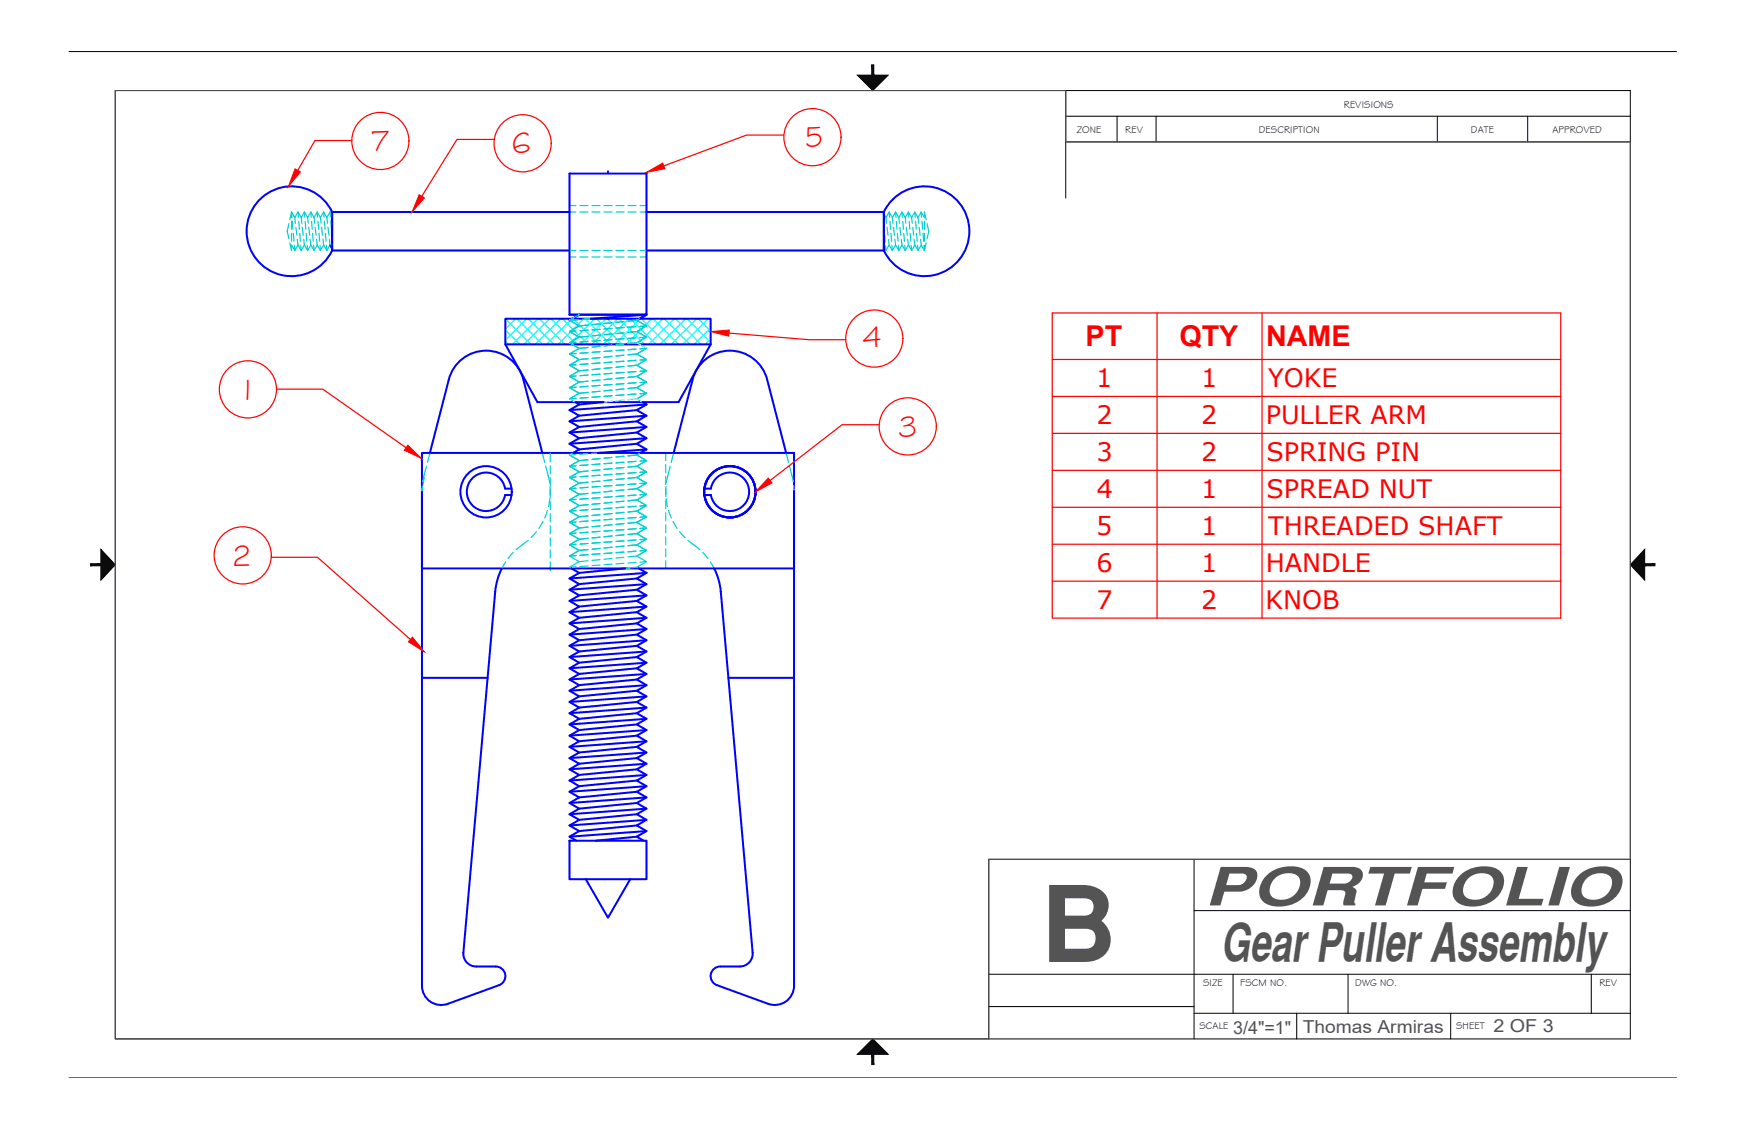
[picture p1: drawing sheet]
<svg xmlns="http://www.w3.org/2000/svg" width="432mm" height="279mm" viewBox="0 0 432 279" stroke-linecap="round" stroke-linejoin="round" font-family="sans-serif">
<!-- layer: OBJ -->
<g fill="none" stroke="#00f" stroke-width=".5">
<path d="M166.7 112.1l4.7-18.1a9.5 9.5 0 0 1 9.2-7.2 9.5 9.5 0 0 1 9.2 7.1l4.7 18.2M196.5 121.6v.1M104.4 140.7v-28.6h92.1v131.8a4.8 4.8 0 0 1-6.4 4.5l-12.7-4.6a2.38 2.38 0 0 1-1.5-2.6 2.38 2.38 0 0 1 2.3-2h4.9a3.2 3.2 0 0 0 3.1-3.5l-7.8-89.3a15.8 15.8 0 0 0-1.6-5.6M180.2 167.7h16.3"/>
<circle cx="180.6" cy="121.7" r="6.4"/>
</g>
<!-- layer: HID -->
<g fill="none" stroke="#00d1d1" stroke-width=".3">
<path d="M140.9 52.5h1.6M143.5 52.5h2M146.5 52.5h2M149.5 52.5h1.9M152.4 52.5h2M155.4 52.5h2M158.4 52.5h1.6M105 118.3l-.3 1.5M136.2 112.1v2.1M136.2 115.2v2M136.2 118.2v2M164.7 112.1v1.9"/>
<path d="M164.7 115v2M164.7 117.9v2M165.8 115.4l-.9 4M166.7 112.1l-.6 2.3M194.5 112.1l.6 2.3M195.4 115.4l.9 3.8M104.6 120.7l-.1 1.5M136.2 121.2v2M136.2 124.2v2M136.2 127.1v2M136.2 130.1v2M136.2 133.1v2"/>
<path d="M136.2 136.1v2M136.2 139.1v2.1M164.7 120.9v2M164.7 123.9v2M164.7 126.9v2M164.7 129.9v1.9M164.7 132.8v2M164.7 135.8v2M164.7 138.8v1.9M164.8 120.4v2M164.8 123.4l.4 2M165.4 126.3l.7 1.9"/>
<path d="M166.5 129.1l1.1 1.7M168.2 131.6l1.3 1.4M170.2 133.7l3 2.3M173.9 136.7l1.3 1.5M174.3 121.4v.6M175.8 139l1 1.8M196.4 120.2l.1 1.5"/>
</g>
<circle cx="150.5" cy="79.2" r=".15" fill="#00d1d1"/>
<!-- layer: OBJ -->
<path d="M125 85.2v-6.3h50.8v6.3M133 99.5h34.9M175.9 117.5a6.4 6.4 0 0 1 9.9 .6 6.4 6.4 0 0 1-2.9 9.5 6.4 6.4 0 0 1-8.6-5.1h1.6a4.8 4.8 0 0 0 7.3 3.2 4.8 4.8 0 0 0 0-7.9 4.8 4.8 0 0 0-7.3 3.1h-1.6a6.3 6.3 0 0 1 1.6-3.4z" fill="none" stroke="#00f" stroke-width=".5"/>
<!-- layer: HATCH -->
<g fill="none" stroke="#0ff" stroke-width=".3">
<path d="M125.1 78.9l6.3 6.3M127.6 78.9l-2.6 2.5M127.9 78.9l6.3 6.3M130.4 78.9l-5.4 5.3M130.7 78.9l6.3 6.3M133.2 78.9l-6.4 6.3M133.5 78.9l6.3 6.3M136 78.9l-6.4 6.3M136.3 78.9l6.4 6.3M138.8 78.9l-6.4 6.3M139.1 78.9l6.4 6.3M141.6 78.9l-6.4 6.3"/>
<path d="M141.9 78.9l6.4 6.3M144.4 78.9l-6.4 6.3M144.7 78.9l6.4 6.3M147.2 78.9l-6.3 6.3M147.5 78.9l6.4 6.3M150 78.9l-6.3 6.3M150.3 78.9l6.4 6.3M152.8 78.9l-6.3 6.3M153.1 78.9l6.4 6.3M155.6 78.9l-6.3 6.3M155.9 78.9l6.4 6.3M158.4 78.9l-6.3 6.3"/>
<path d="M158.8 78.9l6.3 6.3M161.2 78.9l-6.3 6.3M161.6 78.9l6.3 6.3M164 78.9l-6.3 6.3M164.4 78.9l6.3 6.3M166.8 78.9l-6.3 6.3M167.2 78.9l6.3 6.3M169.7 78.9l-6.4 6.3M170 78.9l5.8 5.8M172.5 78.9l-6.4 6.3M172.8 78.9l3 3M175.3 78.9l-6.4 6.3"/>
<path d="M175.6 78.9l.2 .2M125 84.5l.8 .7M125 81.7l3.6 3.5M175.8 81.1l-4.1 4.1M175.8 83.9l-1.3 1.3"/>
</g>
<!-- layer: OBJ -->
<circle cx="150.4" cy="78.9" r=".25" fill="#00f"/>
<g fill="none" stroke="#00f" stroke-width=".5">
<path d="M133 99.5l-8-14.3h50.8l-7.9 14.3M106.4 112.1l4.7-18.2a9.5 9.5 0 0 1 9.2-7.1 9.5 9.5 0 0 1 9.2 7.2l4.7 18.1M104.4 121.7v122.3M126.6 120.9h-1.6a4.8 4.8 0 0 0-7.3-3.2 4.8 4.8 0 0 0 0 8 4.8 4.8 0 0 0 7.3-3.2h1.6M104.4 140.7h92.1M124.1 140.8a15.9 15.9 0 0 0-1.6 5.6l-7.8 89.3M120.7 167.7l-16.3 .1M114.7 235.7a3.2 3.2 0 0 0 3.1 3.5h4.9M122.7 239.2a2.38 2.38 0 0 1 2.3 2 2.38 2.38 0 0 1-1.5 2.6l-12.7 4.6a4.8 4.8 0 0 1-6.4-4.4"/>
<circle cx="120.3" cy="121.7" r="6.4"/>
</g>
<!-- layer: HID -->
<g fill="none" stroke="#00d1d1" stroke-width=".3">
<path d="M105.5 115.4l-.9 3.8M106.4 112.1l-.6 2.3M134.2 112.1l.6 2.3M135.1 115.4l.9 4M104.5 120.2l-.1 1.5M125.1 139l-1 1.8M127 136.7l-1.3 1.5M130.7 133.7l-3 2.3M132.7 131.6l-1.3 1.4M134.4 129.1l-1.1 1.7M135.5 126.3l-.7 1.9M136.1 123.4l-.4 2"/>
<path d="M136.1 120.4v2"/>
</g>
<!-- layer: OBJ -->
<circle cx="150.4" cy="42.6" r=".25" fill="#00f"/>
<path d="M140.9 43h19.1v34.9h-19.1zM140.9 208.1h19.1v9.5h-19.1zM144.9 217.6l5.5 9.5 5.6-9.5" fill="none" stroke="#00f" stroke-width=".5"/>
<!-- layer: HID -->
<g fill="none" stroke="#00d1d1" stroke-width=".3">
<path d="M140.9 50.9h1.6M143.5 50.9h2M146.5 50.9h2M149.5 50.9h1.9M152.4 50.9h2M155.4 50.9h2M158.4 50.9h1.6M140.9 63.6h1.6M143.5 63.6h2M146.5 63.6h2M149.5 63.6h1.9M152.4 63.6h2"/>
<path d="M155.4 63.6h2M158.4 63.6h1.6"/>
</g>
<!-- layer: OBJ -->
<circle cx="140.9" cy="79.3" r=".25" fill="#00f"/>
<!-- layer: HID -->
<g fill="none" stroke="#00d1d1" stroke-width=".3">
<path d="M71.5 55.3l-.4 1.9 .4 1.9M72.1 52.5l.8 1.3 .8-1.3M72.1 52.5l-.4 1.9M72.1 52.5v1.3M72.1 54.8v1.9M72.1 57.7v2M72.1 52.5l.2 1.3M72.3 54.8l.2 1.9M72.6 57.7l.1 2M72.9 53.8l.2 1.5M73.2 56.2l.3 2M73.6 59.2l.1 1.4"/>
<path d="M73.7 52.5l.8 1.3 .8-1.3M73.7 52.5l.1 1.3M73.9 54.8l.2 1.9M74.2 57.7l.1 2M74.5 53.8l.2 1.5M74.8 56.2l.2 2M75.2 59.2l.1 1.4M75.3 52.5l.8 1.3 .8-1.3M75.3 52.5l.1 1.3M75.5 54.8l.2 1.9M75.8 57.7l.1 2M76.1 53.8l.2 1.5"/>
<path d="M76.4 56.2l.2 2M76.7 59.2l.2 1.4M76.9 52.5l.8 1.3 .8-1.3M76.9 52.5l.1 1.3M77.1 54.8l.2 1.9M77.3 57.7l.2 2M77.7 53.8l.2 1.5M78 56.2l.2 2M78.3 59.2l.2 1.4M78.5 52.5l.8 1.3 .8-1.3M78.5 52.5l.1 1.3M78.7 54.8l.2 1.9"/>
<path d="M78.9 57.7l.2 2M79.3 53.8l.2 1.5M79.6 56.2l.2 2M79.9 59.2l.2 1.4M80.1 52.5l.8 1.3 .8-1.3 .5 .9M80.1 52.5l.1 1.3M80.3 54.8l.1 1.9M80.5 57.7l.2 2M80.9 53.8l.1 1.5M81.2 56.2l.2 2M81.5 59.2l.2 1.4-.8 1.4-.8-1.4M81.7 52.5l.1 1.1"/>
<path d="M81.8 54.6l.2 2M82.1 57.5l.1 1.2M218.7 53l.5 .8 .8-1.3 .8 1.3M218.7 55.8l.1 1.1M218.9 57.9l.2 2M219.2 53.8l.2 1.5M219.5 56.2l.2 2M219.9 59.2l.1 1.4M220 52.5l.1 1.3M220.2 54.8l.2 1.9M220.5 57.7l.1 2M220.8 53.8l.8-1.3 .8 1.3"/>
<path d="M220.8 53.8l.2 1.5M221.1 56.2l.2 2M221.4 59.2l.2 1.4M221.6 52.5l.1 1.3M221.8 54.8l.2 1.9M222 57.7l.2 2M222.4 53.8l.8-1.3 .8 1.3M222.4 53.8l.2 1.5M222.7 56.2l.2 2M223 59.2l.2 1.4M223.2 52.5l.1 1.3M223.4 54.8l.2 1.9"/>
<path d="M223.6 57.7l.2 2M224 53.8l.8-1.3 .8 1.3M224 53.8l.2 1.5M224.3 56.2l.2 2M224.6 59.2l.2 1.4M224.8 52.5l.1 1.3M225 54.8l.1 1.9M225.2 57.7l.2 2M225.6 53.8l.8-1.3 .8 1.3M225.6 53.8l.1 1.5M225.9 56.2l.2 2M226.2 59.2l.2 1.4"/>
<path d="M226.4 52.5l.1 1.3M226.6 54.8l.1 1.9M226.8 57.7l.2 2M227.2 53.8l.8-1.3 .8 1.3M227.2 53.8l.1 1.5M227.4 56.2l.3 2M227.8 59.2l.2 1.4M228 52.5l.1 1.3M228.2 54.8l.1 1.9M228.4 57.7l.2 2M228.8 53.8v-1.3l.4 1.9M228.8 54.8v1.9"/>
<path d="M228.8 57.7v2M229.4 55.3l.4 1.9-.4 1.9M71.7 60.1l.4 1.9v-1.3M72.1 60.6l.8 1.4 .8-1.4M72.8 60.7l.1 1.3M73.7 60.6l.8 1.4 .8-1.4M74.4 60.7l.1 1.3M75.3 60.6l.8 1.4 .8-1.4M76 60.7l.1 1.3M76.9 60.6l.8 1.4 .8-1.4M77.6 60.7l.1 1.3M78.5 60.6l.8 1.4 .8-1.4"/>
<path d="M79.2 60.7l.1 1.3M80.8 60.7l.1 1.3M140.9 62h1.6M141.6 78.9l-.7 .4 2.4 1.4-2.4 1.3 2.4 1.4-2.4 1.4 2.4 1.4-2.4 1.4 2.4 1.4-2.4 1.4 2.4 1.4-2.4 1.4 2.4 1.3-2.4 1.4 2.4 1.4-2.4 1.4 1.4 .8M143.1 79.1l-2.2 .2M143.3 77.9l-2.4 1.4 2.4 1.4-2.4 1.3 2.4 1.4-2.4 1.4 2.4 1.4-2.4 1.4 2.4 1.4-2.4 1.4 2.4 1.4-2.4 1.4 2.4 1.3-2.4 1.4 2.4 1.4-2.4 1.4 1.6-.1M143.5 62h2M146.2 78.9l-2.1 .1M146.5 62h2M149.5 62h1.9M151.4 79.9l-1.9 .2M152.4 62h2"/>
<path d="M154.4 79.6l-2 .2M155.4 62h2M157.6 79.3l2.4 1.4-2.4 1.3 2.4 1.4-2.4 1.4 2.4 1.4-2.4 1.4 2.4 1.4-2.4 1.4 2.4 1.4-2.4 1.4 2.4 1.3-2.4 1.4 2.4 1.4-2.4 1.4 1.4 .8M157.6 79.3l2.4 1.4-2.4 1.3 2.4 1.4-2.4 1.4-2.2 .2M157.6 79.3l-2.2 .2M158.2 78.9l-.6 .4M158.4 62h1.6M218.7 61.1l.5 .9 .8-1.4 .8 1.4M219.1 60.9l.1 1.1M220.7 60.7l.1 1.3M220.8 62l.8-1.4 .8 1.4M222.3 60.7l.1 1.3"/>
<path d="M222.4 62l.8-1.4 .8 1.4M223.9 60.7l.1 1.3M224 62l.8-1.4 .8 1.4M225.5 60.7l.1 1.3M225.6 62l.8-1.4 .8 1.4M227.1 60.7l.1 1.3M227.2 62l.8-1.4 .8 1.4M228.6 60.7l.2 1.3M228.8 60.7v1.3M229.2 60.1l-.4 1.9M142.5 81.9l-1.6 .1M142.5 84.7l-1.6 .1"/>
<path d="M142.5 90.3l-1.6 .1M142.5 93l-1.6 .2M142.5 87.5l-1.6 .1M142.5 95.8l-1.6 .1M145.5 81.7l-2 .2M145.5 84.5l-2 .1M145.5 90l-2 .2M145.5 92.8l-2 .2M145.5 87.3l-2 .1M145.5 98.4l-2 .1M145.5 95.6l-2 .1M145.5 80.4l-2.2 .3"/>
<path d="M145.5 83.2l-2.2 .2M145.5 86l-2.2 .2M145.5 88.8l-2.2 .2M145.5 91.6l-2.2 .2M145.5 94.3l-2.2 .2M145.5 97.1l-2.2 .2M148.5 81.5l-2 .1M148.5 84.3l-2 .1M148.5 89.8l-2 .2M148.5 92.6l-2 .2M148.5 87.1l-2 .1M148.5 98.2l-2 .1"/>
<path d="M148.5 95.4l-2 .1M148.5 80.2l-2 .1M148.5 82.9l-2 .2M148.5 85.7l-2 .2M148.5 88.5l-2 .2M148.5 91.3l-2 .2M148.5 94l-2 .2M148.5 96.8l-2 .2M151.4 81.3l-1.9 .1M151.4 82.6l-1.9 .2M151.4 84.1l-1.9 .1M151.4 85.4l-1.9 .2"/>
<path d="M151.4 88.2l-1.9 .2M151.4 89.6l-1.9 .2M151.4 91l-1.9 .2M151.4 92.4l-1.9 .1M151.4 86.8l-1.9 .2M151.4 93.8l-1.9 .1M151.4 96.5l-1.9 .2M151.4 97.9l-1.9 .2M151.4 95.2l-1.9 .1M151.5 99.3l-2.2 .2M154.4 82.4l-2 .1M154.4 85.1l-2 .2"/>
<path d="M154.4 87.9l-2 .2M154.4 90.7l-2 .2M154.4 93.5l-2 .2M154.4 96.2l-2 .2M154.4 81.1l-2 .1M154.4 83.8l-2 .2M154.4 89.4l-2 .1M154.4 92.2l-2 .1M154.4 86.6l-2 .2M154.4 97.7l-2 .2M154.4 95l-2 .1M154.4 99l-1.9 .2"/>
<path d="M157.4 80.8l-2 .2M157.4 83.6l-2 .2M157.4 89.2l-2 .1M157.4 92l-2 .1M157.4 86.4l-2 .1M157.4 97.5l-2 .2M157.4 94.7l-2 .2M157.6 82l-2.2 .3M157.6 87.6l-2.2 .2M157.6 90.4l-2.2 .2M157.6 93.2l-2.2 .2M157.6 95.9l-2.2 .2"/>
<path d="M158.4 86.3l1.6-.1-2.4 1.4 2.4 1.4-2.4 1.4 2.4 1.4-2.4 1.4 2.4 1.3-2.4 1.4 2.4 1.4-2.4 1.4-2.2 .2M160 80.7l-1.6 .1M160 83.4l-1.6 .2M160 89l-1.6 .1M160 91.8l-1.6 .1M160 97.3l-1.6 .1M160 94.5l-1.6 .2M141.8 112.1l-.9 .5 2.4 1.4-2.4 1.4 2.4 1.4-2.4 1.4 2.4 1.4-2.4 1.3 2.4 1.4-2.4 1.4 2.4 1.4-2.4 1.4 2.4 1.4-2.4 1.4 2.4 1.4-2.4 1.4 2.4 1.3-2.4 1.4 2.4 1.4-2.4 1.4 2.4 1.4-2.4 1.4 .5 .3M142.5 112.5l-1.6 .1 2.4 1.4-2.4 1.4 2.4 1.4-2.4 1.4 2.4 1.4-2.4 1.3 2.4 1.4-2.4 1.4 2.4 1.4-2.4 1.4 2.4 1.4-2.4 1.4 2.4 1.4-2.4 1.4 2.4 1.3-2.4 1.4 2.4 1.4-2.4 1.4 1.6-.1M142.5 115.3l-1.6 .1M142.5 118l-1.6 .2M145.4 112.3l-2 .1"/>
<path d="M145.5 115l-2 .2M145.5 117.8l-2 .2M145.5 113.8l-2.2 .2M145.5 116.6l-2.2 .2M145.5 119.3l-2.2 .3M147.9 112.1l-1.5 .1M148.5 114.8l-2 .2M148.5 117.6l-2 .2M148.5 113.5l-2 .2M148.5 116.3l-2 .2M148.5 119.1l-2 .1M151.4 113.2l-1.9 .2"/>
<path d="M151.4 114.6l-1.9 .2M151.4 116l-1.9 .2M151.4 117.4l-1.9 .1M151.4 118.8l-1.9 .2M154.4 112.9l-2 .2M154.4 115.7l-2 .2M154.4 118.5l-2 .2M154.4 114.4l-2 .1M154.4 117.2l-2 .1M154.4 120l-2 .1M155.4 112.8l2.2-.2 2.4 1.4-2.4 1.4 2.4 1.4-2.4 1.4 2.4 1.4-2.4 1.3 2.4 1.4-2.4 1.4 2.4 1.4-2.4 1.4 2.4 1.4-2.4 1.4 2.4 1.4-2.4 1.4 2.4 1.3-2.4 1.4 2.4 1.4-2.4 1.4-2.2 .2M157.4 114.2l-2 .1"/>
<path d="M157.4 117l-2 .1M157.4 119.7l-2 .2M157.6 115.4l-2.2 .2M157.6 118.2l-2.2 .2M158.5 112.1l-.9 .5 2.4 1.4-2.4 1.4 2.4 1.4-2.4 1.4 2.4 1.4-2.4 1.3 2.4 1.4-2.4 1.4 2.4 1.4-2.4 1.4 2.4 1.4-2.4 1.4 2.4 1.4-2.4 1.4 2.4 1.3-2.4 1.4 2.4 1.4-2.4 1.4 2.4 1.4-2.4 1.4 .5 .3M160 114l-1.6 .1M160 116.8l-1.6 .1M160 119.6l-1.6 .1M142.5 123.6l-1.6 .1M142.5 126.4l-1.6 .1M142.5 120.8l-1.6 .1M142.5 131.9l-1.6 .2"/>
<path d="M142.5 134.7l-1.6 .1M142.5 129.2l-1.6 .1M145.5 123.4l-2 .1M145.5 126.2l-2 .1M145.5 120.6l-2 .1M145.5 131.7l-2 .2M145.5 134.5l-2 .1M145.5 128.9l-2 .2M145.5 137.3l-2 .1M145.5 122.1l-2.2 .2M145.5 124.9l-2.2 .2M145.5 127.7l-2.2 .2"/>
<path d="M145.5 130.4l-2.2 .3M145.5 133.2l-2.2 .2M145.5 136l-2.2 .2M145.5 138.8l-2.2 .2M148.5 123.2l-2 .1M148.5 125.9l-2 .2M148.5 120.4l-2 .1M148.5 131.5l-2 .1M148.5 134.3l-2 .1M148.5 128.7l-2 .2M148.5 139.8l-2 .2M148.5 137.1l-2 .1"/>
<path d="M148.5 121.8l-2 .2M148.5 124.6l-2 .2M148.5 127.4l-2 .2M148.5 130.2l-2 .2M148.5 132.9l-2 .2M148.5 135.7l-2 .2M148.5 138.5l-2 .2M151.4 121.5l-1.9 .2M151.4 123l-1.9 .1M151.4 124.3l-1.9 .2M151.4 125.7l-1.9 .2M151.4 120.2l-1.9 .1"/>
<path d="M151.4 127.1l-1.9 .2M151.4 129.9l-1.9 .2M151.4 131.3l-1.9 .1M151.4 132.6l-1.9 .2M151.4 134.1l-1.9 .1M151.4 128.5l-1.9 .1M151.4 135.4l-1.9 .2M151.4 138.2l-1.9 .2M151.4 139.6l-1.9 .2M151.4 136.8l-1.9 .2M154.4 121.2l-2 .2M154.4 124l-2 .2"/>
<path d="M154.4 126.8l-2 .2M154.4 129.6l-2 .2M154.4 132.4l-2 .2M154.4 135.1l-2 .2M154.4 137.9l-2 .2M154.4 122.7l-2 .2M154.4 125.5l-2 .2M154.4 131.1l-2 .1M154.4 133.8l-2 .2M154.4 128.3l-2 .1M154.4 139.4l-2 .2M154.4 136.6l-2 .2"/>
<path d="M157.4 122.5l-2 .2M157.4 125.3l-2 .1M157.4 130.9l-2 .1M157.4 133.6l-2 .2M157.4 128.1l-2 .1M157.4 139.2l-2 .1M157.4 136.4l-2 .2M157.6 120.9l-2.2 .3M157.6 123.7l-2.2 .2M157.6 126.5l-2.2 .2M157.6 129.3l-2.2 .2M157.6 132.1l-2.2 .2"/>
<path d="M157.6 134.8l-2.2 .2M160 122.3l-1.6 .1M160 125.1l-1.6 .1M160 130.7l-1.6 .1M160 133.4l-1.6 .2M160 127.9l-1.6 .1M160 139l-1.6 .1M160 136.2l-1.6 .1M142.5 140.3l-1.6 .1M145.5 140.1l-2 .1M157.6 140.4l-2.9 .3"/>
</g>
<!-- layer: OBJ -->
<g fill="none" stroke="#00f" stroke-width=".5">
<path d="M82.2 52.5h58.7M82.2 52.5v9.5M82.2 52.5a11.1 11.1 0 0 0-17-4 11.1 11.1 0 0 0 0 17.4 11.1 11.1 0 0 0 17-3.9M160 52.5h58.7M218.7 52.5a11.1 11.1 0 0 1 17-4 11.1 11.1 0 0 1 0 17.4 11.1 11.1 0 0 1-17-3.9M218.7 52.5v9.5M81.7 60.6l.5 .9M82.2 62h58.7M140.9 77.9h19.1l-1.8 1 1.8-1-13.8 1M143.4 77.9l-1.8 1M160 62h58.7M142.3 99.5l1 .6"/>
<path d="M149.3 99.5l-6 .6M159 99.5l1 .6M143.3 100.1l-2.4 1.4 2.4 1.4-2.4 1.4 2.4 1.4-2.4 1.3 2.4 1.4-2.4 1.4 2.4 1.4M143.3 111.2l-1.5 .9M147.9 112.1l12.1-.9-1.5 .9M157.6 101.5l-14.3 1.4M157.6 104.3l-14.3 1.4M157.6 107l-14.3 1.4M157.6 109.8l-14.3 1.4M160 100.1l-2.4 1.4 2.4 1.4-2.4 1.4 2.4 1.4-2.4 1.3 2.4 1.4-2.4 1.4 2.4 1.4M160 100.1l-19.1 1.4M160 105.7l-19.1 1.3"/>
<path d="M160 108.4l-19.1 1.4M160 102.9l-19.1 1.4M141.4 140.7l1.9 1.1M143.3 141.8l-2.4 1.4 2.4 1.4-2.4 1.3 2.4 1.4-2.4 1.4 2.4 1.4-2.4 1.4 2.4 1.4-2.4 1.4 2.4 1.4-2.4 1.4 2.4 1.3-2.4 1.4 2.4 1.4-2.4 1.4 2.4 1.4-2.4 1.4 2.4 1.4-2.4 1.4 2.4 1.4-2.4 1.3 2.4 1.4-2.4 1.4 2.4 1.4-2.4 1.4 2.4 1.4-2.4 1.4 2.4 1.4-2.4 1.4 2.4 1.3-2.4 1.4 2.4 1.4-2.4 1.4 2.4 1.4-2.4 1.4 2.4 1.4-2.4 1.4 2.4 1.4-2.4 1.3 2.4 1.4-2.4 1.4 2.4 1.4-2.4 1.4 2.4 1.4-2.4 1.4 2.4 1.4-2.4 1.4 1.7 1M154.7 140.7l-11.4 1.1M157.6 143.2l-14.3 1.4M157.6 145.9l-14.3 1.4M157.6 148.7l-14.3 1.4M157.6 151.5l-14.3 1.4M157.6 154.3l-14.3 1.4M157.6 157.1l-14.3 1.3M157.6 159.8l-14.3 1.4"/>
<path d="M158.1 140.7l1.9 1.1M160 141.8l-2.4 1.4 2.4 1.4-2.4 1.3 2.4 1.4-2.4 1.4 2.4 1.4-2.4 1.4 2.4 1.4-2.4 1.4 2.4 1.4-2.4 1.4 2.4 1.3-2.4 1.4 2.4 1.4-2.4 1.4 2.4 1.4-2.4 1.4 2.4 1.4-2.4 1.4 2.4 1.4-2.4 1.3 2.4 1.4-2.4 1.4 2.4 1.4-2.4 1.4 2.4 1.4-2.4 1.4 2.4 1.4-2.4 1.4 2.4 1.3-2.4 1.4 2.4 1.4-2.4 1.4 2.4 1.4-2.4 1.4 2.4 1.4-2.4 1.4 2.4 1.4-2.4 1.3 2.4 1.4-2.4 1.4 2.4 1.4-2.4 1.4 2.4 1.4-2.4 1.4 2.4 1.4-2.4 1.4 1.7 1M160 141.8l-19.1 1.4M160 147.3l-19.1 1.4M160 150.1l-19.1 1.4M160 144.6l-19.1 1.3M160 155.7l-19.1 1.4M160 158.4l-19.1 1.4M160 152.9l-19.1 1.4M157.6 162.6l-14.3 1.4M157.6 165.4l-14.3 1.4M157.6 168.2l-14.3 1.4"/>
<path d="M157.6 170.9l-14.3 1.4M157.6 173.7l-14.3 1.4M157.6 176.5l-14.3 1.4M157.6 179.3l-14.3 1.4M160 164l-19.1 1.4M160 166.8l-19.1 1.4M160 161.2l-19.1 1.4M160 172.3l-19.1 1.4M160 175.1l-19.1 1.4M160 169.6l-19.1 1.3M160 177.9l-19.1 1.4M157.6 182.1l-14.3 1.3"/>
<path d="M157.6 184.8l-14.3 1.4M157.6 187.6l-14.3 1.4M157.6 190.4l-14.3 1.4M157.6 193.2l-14.3 1.4M157.6 195.9l-14.3 1.4M157.6 198.7l-14.3 1.4M160 180.7l-19.1 1.4M160 183.4l-19.1 1.4M160 189l-19.1 1.4M160 191.8l-19.1 1.4M160 186.2l-19.1 1.4M160 197.3l-19.1 1.4"/>
<path d="M160 194.6l-19.1 1.3M157.6 201.5l-14.3 1.4M157.6 204.3l-14.3 1.4M157.6 207.1l-10.2 1M160 200.1l-19.1 1.4M160 205.7l-19.1 1.4M160 202.9l-19.1 1.4"/>
</g>
<!-- layer: CONSTRUCTION -->
<g fill="none" stroke="#dbdbdb" stroke-width=".25">
<path d="M140.9 79.3h.1M140.9 98.7l.5 .3M141.8 99.2l.5 .3M150.2 99.4l-.9 .1M151.7 99.3l-1 .1M153.2 99.1l-1 .1M154.7 99l-1 .1M156.2 98.9h-1M156.7 98.8l.9-.1 .5 .3M157.6 84.8l1 .6M158.5 99.2l.5 .3M159 85.6l1 .6"/>
<path d="M141.8 112.1l-.9 .5"/>
</g>
<!-- layer: Title Block -->
<g fill="none" stroke="#000" stroke-width=".25">
<path d="M17.1 12.8h397.8M28.5 22.4h374.9v234.7h-374.9zM263.7 28.8h139.7M263.7 35.1h139.7M263.7 22.4v26.6M276.4 28.8v6.3M286.1 28.8v6.3M355.7 28.8v6.3M378 28.8v6.3M295.5 212.7v44.4M403.4 212.7h-158.7v44.4M295.5 225.4h107.9"/>
<path d="M244.7 241.1h158.7M244.7 249.1h50.8M295.5 250.8h107.9M305.1 241.1v9.7M320.9 250.8v6.3M333.6 241.1v9.7M359 250.8v6.3M393.8 241.1v9.7M17.1 266.8h397.8"/>
</g>
<g fill="#000" stroke="#000" stroke-width=".25">
<path d="M212.2 18.6h7.6l-3.8 3.8zM25 136l3.5 3.8-3.5 3.8zM407 136v7.6l-3.6-3.8zM216 257.1l3.8 3.8h-7.6z"/>
<path d="M215.7 16.1l.5 2.5v-2.5zM215.7 16.1l.5 2.5h-.5z"/>
<path d="M22.4 139.5v.5l2.6-.5zM22.4 140l2.6-.5v.5z"/>
<path d="M407 140h2.5v-.5zM407 139.5h2.5l-2.5 .5z"/>
<path d="M215.7 260.9v2.6h.5zM215.7 260.9h.5v2.6z"/>
</g>
<!-- layer: VIEWPORT -->
<path d="M28.5 22.4h235.2v12.7h139.7v177.6h-158.7v44.4h-216.2z" fill="none" stroke="#545454" stroke-width=".25"/>
<!-- layer: TABLE -->
<g fill="none" stroke="#f00" stroke-width=".3">
<path d="M87.1 34.8h-9.2l-4.2 7.4M122.2 34.5h-9.1l-8.7 14.1M193.9 33.4h-9.2l-20.4 7.7M260.4 77.4h125.8v75.6h-125.8zM286.3 77.4v75.6M312.3 77.4v75.6M68.4 96.3h11.5l20.6 14.5M180.4 82.4l19.8 1.7h9.1M260.4 89h125.8M260.4 98.1h125.8M217.5 105.1h-9.1l-17.8 13.8M260.4 107.2h125.8"/>
<path d="M260.4 116.4h125.8M67.1 137.9h11.5l23 20.4M260.4 125.5h125.8M260.4 134.7h125.8M260.4 143.8h125.8"/>
<circle cx="94.1" cy="34.9" r="7.1"/>
<circle cx="129.3" cy="35.5" r="7.1"/>
<circle cx="201" cy="33.9" r="7.1"/>
<circle cx="61.3" cy="96.4" r="7.1"/>
<circle cx="216.3" cy="83.8" r="7.1"/>
<circle cx="224.6" cy="105.5" r="7.1"/>
<circle cx="60.1" cy="137.4" r="7.1"/>
</g>
<g fill="#f00" stroke="#f00" stroke-width=".25">
<path d="M102.1 157.7l2.9 3.6-3.9-2.5z"/>
<path d="M190.1 118.3l.9 1.2-4 2.2z"/>
<path d="M175.8 82.1l4.7-.4-.2 1.5z"/>
<path d="M160 42.7l4-2.4 .5 1.5z"/>
<path d="M103.7 48.2l1.3 .8-3 3.5z"/>
<path d="M73 41.8l1.3 .7-2.9 3.6z"/>
<path d="M100.9 110.2l3.3 3.2-4.2-2z"/>
</g>
<text font-size="26.1" fill="#545454" x="257.5" y="238.1">B</text>
<g font-size="13.1" fill="#545454">
<text x="298" y="224.1">PORTFOLIO</text>
<text x="302.1" y="237.8">Gear Puller Assembly</text>
</g>
<g font-size="7.6" fill="#f00">
<text x="91.6" y="37.4">7</text>
<text x="126.5" y="37.9">6</text>
<text x="199" y="36.3">5</text>
<text x="213.3" y="85.9">4</text>
<text x="58.9" y="99.1">1</text>
<text x="222.1" y="108.1">3</text>
<text x="57.3" y="140.2">2</text>
</g>
<g font-size="7.1" fill="#f00">
<text x="268.6" y="85.7">PT</text>
<text x="291.8" y="85.5">QTY</text>
<text x="313.3" y="85.7">NAME</text>
</g>
<g font-size="6.3" fill="#f00">
<text x="271.3" y="95.8">1</text>
<text x="297.2" y="95.8">1</text>
<text x="313.8" y="95.8">YOKE</text>
<text x="271.3" y="105">2</text>
<text x="297.3" y="105">2</text>
<text x="313.2" y="104.9">PULLER ARM</text>
<text x="271.3" y="114.1">3</text>
<text x="297.3" y="114.2">2</text>
<text x="313.4" y="114.1">SPRING PIN</text>
<text x="271.4" y="123.3">4</text>
<text x="297.2" y="123.3">1</text>
<text x="313.4" y="123.2">SPREAD NUT</text>
<text x="271.3" y="132.3">5</text>
<text x="297.2" y="132.4">1</text>
<text x="313.8" y="132.4">THREADED SHAFT</text>
<text x="271.3" y="141.5">6</text>
<text x="297.2" y="141.6">1</text>
<text x="313.2" y="141.5">HANDLE</text>
<text x="271.3" y="150.7">7</text>
<text x="297.3" y="150.7">2</text>
<text x="313.2" y="150.7">KNOB</text>
</g>
<g font-size="4.4" fill="#545454">
<text x="305.2" y="255.8">3/4&quot;=1&quot;</text>
<text x="322.4" y="255.6">Thomas Armiras</text>
<text x="369.5" y="255.5">2 OF 3</text>
</g>
<g font-size="2.5">
<text x="332.6" y="26.7">REVISIONS</text>
<text x="266.5" y="32.8">ZONE</text>
<text x="278.5" y="32.8">REV</text>
<text x="311.5" y="32.8">DESCRIPTION</text>
<text x="364" y="32.8">DATE</text>
<text x="384.2" y="32.8">APPROVED</text>
<text x="297.7" y="244">SIZE</text>
<text x="306.9" y="244">FSCM NO.</text>
<text x="335.4" y="244">DWG NO.</text>
<text x="395.8" y="244">REV</text>
<text x="296.8" y="254.8">SCALE</text>
<text x="360.3" y="254.8">SHEET</text>
</g>
</svg>
